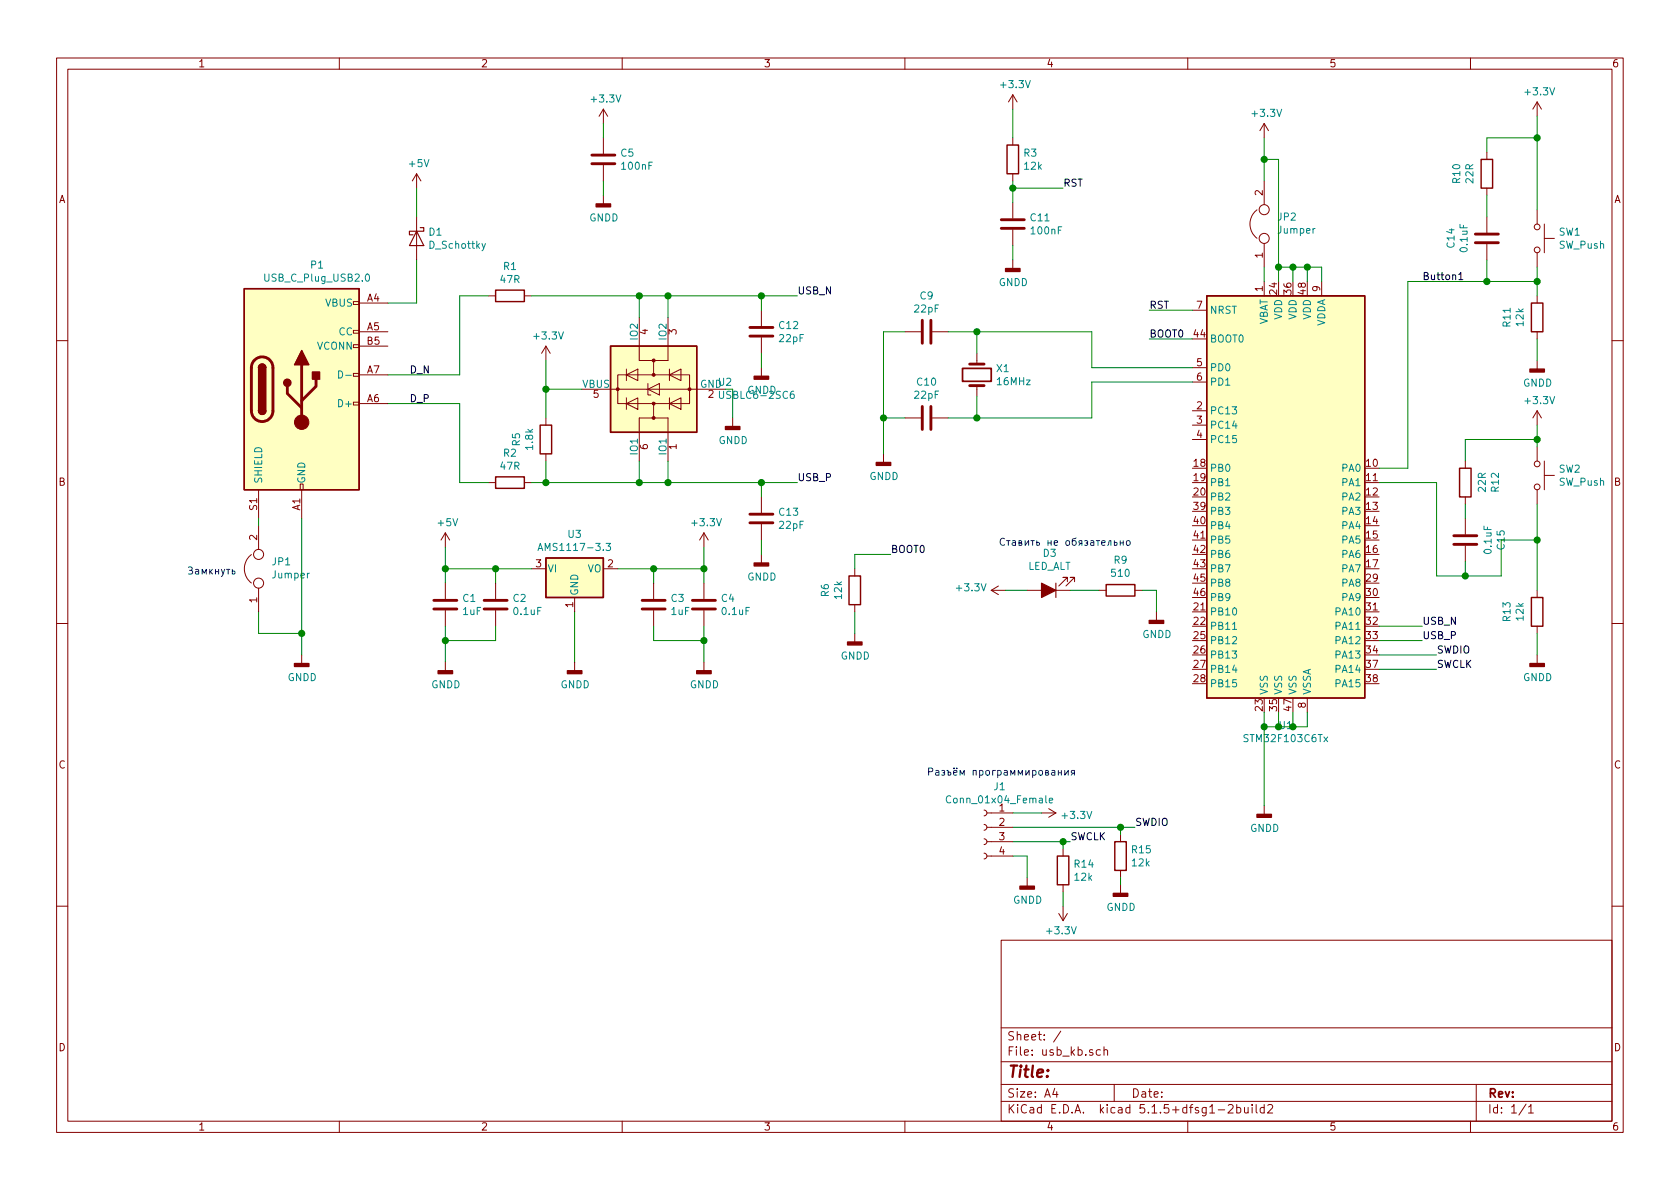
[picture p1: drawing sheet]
<svg xmlns="http://www.w3.org/2000/svg" width="297mm" height="210mm" viewBox="0 0 297 210" stroke-linecap="round" stroke-linejoin="round" font-family="sans-serif">
<g fill="none" stroke="#840000" stroke-width=".18">
<path d="M10 10.3h277v189.9h-277zM12 12.2h273v186.1h-273zM60 10.3v1.9M106.7 19.3l-.8 1.3M106.7 19.3v2.5M106.7 19.3l.7 1.3M110 10.3v1.9M160 10.3v1.9M179.1 16.8v2.5M179.1 16.8l-.8 1.2M179.1 16.8l.7 1.2M210 10.3v1.9"/>
<path d="M260 10.3v1.9M271.8 18v2.6M271.8 18l-.8 1.3M271.8 18l.7 1.3M73.7 30.7l-.8 1.3M73.7 30.7v2.6M73.7 38.3v7.7M73.7 30.7l.7 1.3M106.7 24.4v2.8M106.7 29.2v2.8M106.7 34.5v1.6M179.1 24.4v1.2"/>
<path d="M179.1 30.7v1.3M179.1 35.8v2.8M222.2 37.1a3.2 3.2 0 0 0 0 5M223.5 21.8v2.6M223.5 32v4.2M223.5 21.8l-.7 1.3M223.5 21.8l.8 1.3M262.9 26.9v1.3M262.9 33.3v1.2M262.9 38.3v2.8M271.8 37.1v2.5M273 39.6v5.1"/>
<path d="M62.5 58.4h1v.5h-1zM62.5 53.3h1v.5h-1zM63.5 58.7h5.1M63.5 53.6h5.1M86.4 52.3h1.2M92.7 52.3h1.3M113 56.1v7.6h2.6v2.6M118.1 56.1v7.6h-2.5M134.6 54.9v2.8M134.6 59.7v2.8M160 58.7h2.8M164.8 58.7h2.8"/>
<path d="M179.1 40.6v2.8M179.1 46v1.5M210.8 54.9h2.6M223.5 43v4.2M223.5 49.8v2.5M233.7 49.8v2.5M262.9 43.2v2.8M271.8 44.7v2.5M271.8 52.3v1.3M271.8 58.7v1.2M273 42.2h1.8M10 60.2h2"/>
<path d="M62.5 71.1h1v.5h-1zM62.5 66h1v.5h-1zM62.5 61h1v.5h-1zM63.5 71.4h5.1M63.5 66.3h5.1M63.5 61.2h5.1M96.5 61.2l-.7 1.3M96.5 61.2v2.5M96.5 73.9v1.3M96.5 61.2l.8 1.3M102.9 68.8h25.4M109.2 66.3h12.7v5.1h-12.7z"/>
<path d="M110.7 71.4l2.1-1v2zM110.7 66.3l2.1-1v2zM110.7 65.3v2M110.7 70.4v2M114.6 68.8l2-1v2zM114.6 67.8v2h.5M115.6 71.4v2.5h-2.6v7.6M115.6 73.9h2.5v7.6M118.4 71.4l2-1v2zM118.4 66.3l2-1v2zM118.4 65.3v2M118.4 70.4v2"/>
<path d="M129.5 73.9v1.5M134.6 65v1.5M160 73.9h2.8M164.8 73.9h2.8M172.7 62.5v1.9M172.7 68.2v1.9M210.8 72.6h2.6M210.8 75.2h2.6M210.8 77.7h2.6M210.8 65h2.6M210.8 67.6h2.6M271.8 63.7v1.6"/>
<path d="M271.8 72.6v2.6M271.8 79v2.5M271.8 72.6l-.8 1.3M271.8 72.6l.7 1.3M285 60.2h2M44.4 98.1a3.2 3.2 0 0 0 0 5M45.7 86.6v5.1M45.7 93v4.1M53.1 85.6h.5v1h-.5zM53.3 86.6v5.1M78.7 94.2v2.6M78.7 94.2l-.7 1.3"/>
<path d="M78.7 94.2l.8 1.3M86.4 85.3h1.2M92.7 85.3h1.3M96.5 80.3v1.2M124.5 94.2l-.8 1.3M124.5 94.2v2.6M124.5 94.2l.7 1.3M134.6 87.9v2.8M134.6 92.7v2.8M134.6 98v1.6M156.2 80.3v1.5M259.1 81.5v1.3"/>
<path d="M259.1 87.9v1.2M259.1 91.7v2.8M259.1 96.5v2.8M271.8 86.6v2.5M273 84.1h1.8M273 81.5v5.1M10 110.3h2M45.7 104v4.2M53.3 115.8v1.5M78.7 103.1v2.8M78.7 107.9v2.8M78.7 117.1v1.5"/>
<path d="M87.6 103.1v2.8M87.6 107.9v2.8M94 100.6h2.5M101.6 105.7v2.5M101.6 117.1v1.5M106.7 100.6h2.5M115.6 103.1v2.8M115.6 107.9v2.8M124.5 103.1v2.8M124.5 107.9v2.8M124.5 117.1v1.5M151.1 100.6v1.2"/>
<path d="M151.1 106.9v1.3M151.1 112v1.5M175.3 104.4h2.5M175.3 104.4l1.2 .8M176.5 103.6l-1.2 .8M181.6 104.4h7.6M188.7 102.9v-.8h-.7h.7l-1.5 1.5M190 102.9v-.8h-.8h.8l-1.5 1.5M194.3 104.4h1.3M200.7 104.4h1.2M204.5 108.2v1.5M271.8 104.4v1.3"/>
<path d="M271.8 110.7v1.3M271.8 115.8v1.5M285 110.3h2M231.1 123.4v2.6M174 150.9l.3 .1 .2 .3-.1 .4-.4 .2M174 148.3l.3 .2 .2 .2-.1 .5-.4 .1M174 145.8l.3 .1 .2 .3-.1 .4-.4 .2M174 143.3l.3 .1 .2 .3-.1 .4-.4 .2M174.5 143.8h4.6M174.5 151.4h4.6M174.5 148.8h4.6M174.5 146.3h4.6"/>
<path d="M181.6 155.2v1.5M184.1 143.8h2.6M185.4 143l1.3 .8M186.7 143.8l-1.3 .7M188 150.1v1.3M188 156.5v1.2M198.1 147.6v1.2M198.1 153.9v1.3M198.1 156.5v1.5M223.5 142.5v1.5M10 160.2h2M177 166.3h108v32h-108z"/>
<path d="M187.2 161.5l.8 1.3M188 160.3v2.5M188.7 161.5l-.7 1.3M285 160.2h2M60 198.3v1.9M110 198.3v1.9M160 198.3v1.9M177 194.8h108M177 191.8h108M177 187.8h108M177 181.8h108M186.5 192.5l-.4 1h1"/>
<path d="M186.8 193v1M187.6 182.3l-1.3 2M194.6 185.7l-.5-.1-.3 .3 .1 .6 .2 .1 .5-.1M195.2 185.7l.2-.1 .4 .1v.9M195.2 185.1v1.5M197 191.8v3M210 198.3v1.9M215.4 196.3h1.1M217.2 195.5l.2-.2h.4l.2 .5-.9 1h.9M218.7 195.9l.4-.1 .3 .3-.1 .6h-.6M218.7 195.3v1.5M220 195.8l.1 .9 .3 .1 .3-.1"/>
<path d="M220.7 195.8v1M221.4 195.3v.2M221.4 195.8v1M222.1 195.3v1.3l.2 .2M223.5 195.9l-.4-.1-.3 .3 .1 .6 .2 .1 .4-.1M223.5 195.3v1.5M224.2 195.5l.2-.2h.3l.3 .5-.9 1h.9M260 198.3v1.9M261 191.8v6.5M269.8 195.2l-1.2 2M270.3 195.8l.4-.5v1.5M270.3 196.8h.8"/>
<circle cx="223.5" cy="37.1" r=".89"/>
<circle cx="223.5" cy="42.2" r=".89"/>
<circle cx="271.8" cy="40.1" r=".51"/>
<circle cx="271.8" cy="44.2" r=".51"/>
<circle cx="45.7" cy="98" r=".89"/>
<circle cx="271.8" cy="82" r=".51"/>
<circle cx="271.8" cy="86.1" r=".51"/>
<circle cx="45.7" cy="103.1" r=".89"/>
</g>
<g fill="#840000" stroke="#840000" stroke-width=".25">
<path d="M270.5 65.3h2.5v.5h-2.5z"/>
<path d="M222.2 144h2.6v.5h-2.6z"/>
<path d="M154.9 81.8h2.6v.5h-2.6z"/>
<path d="M270.5 117.3h2.5v.6h-2.5z"/>
<path d="M100.3 118.6h2.6v.5h-2.6z"/>
<path d="M105.4 36.1h2.5v.5h-2.5z"/>
<path d="M52.1 117.3h2.5v.6h-2.5z"/>
<path d="M45.7 72.6h1.3a.63 .63 0 0 1-.6 .7 .63 .63 0 0 1-.7-.7z"/>
<path d="M45.9 64.6a.63 .63 0 0 1 .7-.2 .63 .63 0 0 1 .4 .6h-1.3z"/>
<path d="M45.7 65h1.3v7.6h-1.3z"/>
<path d="M55.2 65.8h1.3v1.3h-1.3z"/>
<path d="M53.3 62l1.3 2.5h-2.5z"/>
<path d="M133.3 99.6h2.6v.5h-2.6z"/>
<path d="M133.3 66.5h2.6v.6h-2.6z"/>
<path d="M177.8 47.5h2.5v.5h-2.5z"/>
<path d="M128.3 75.4h2.5v.5h-2.5z"/>
<path d="M149.9 113.5h2.5v.5h-2.5z"/>
<path d="M203.2 109.7h2.5v.5h-2.5z"/>
<path d="M180.3 156.7h2.6v.5h-2.6z"/>
<path d="M77.5 118.6h2.5v.5h-2.5z"/>
<path d="M123.2 118.6h2.5v.5h-2.5z"/>
<path d="M196.8 158h2.6v.5h-2.6z"/>
<circle cx="50.8" cy="67.7" r=".63"/>
</g>
<g fill="none" stroke="#840000" stroke-width=".51">
<path d="M104.6 29h4.1M104.6 27.4h4.1M177 38.9h4.1M132.6 59.4h4.1M132.6 57.9h4.1M163.1 56.6v4.1M164.6 56.6v4.1M177 40.4h4.1M260.9 42.9h4M260.9 41.4h4M44.9 63.8a1.9 1.9 0 0 1 2.1-.6 1.9 1.9 0 0 1 1.3 1.8v7.6a1.9 1.9 0 0 1-1.9 1.9 1.9 1.9 0 0 1-2-1.9v-7.7l.2-.5zM50.8 68.3v1.3l2.5 2.5"/>
<path d="M53.3 64.5v10.2M55.9 67.1v1.2l-2.6 2.6M163.1 71.9v4M164.6 71.9v4M171.4 64.4h2.6M171.4 68.2h2.6M132.6 92.5h4.1M132.6 90.9h4.1M257 94.7h4.1M257 96.3h4.1M76.7 107.7h4.1M76.7 106.2h4.1"/>
<path d="M85.6 107.7h4.1M85.6 106.2h4.1M113.5 107.7h4.1M113.5 106.2h4.1M122.4 107.7h4.1M122.4 106.2h4.1"/>
</g>
<g fill="#ffffc2" stroke="#ffffc2" stroke-width=".18">
<path d="M107.9 61.2h15.3v15.2h-15.3z"/>
<path d="M213.4 52.3h27.9v71.1h-27.9z"/>
<path d="M43.2 51h20.3v35.6h-20.3z"/>
<path d="M96.5 98.7h10.2v7h-10.2z"/>
</g>
<g fill="none" stroke="#840000" stroke-width=".25">
<path d="M178.1 25.6h2v5.1h-2zM261.9 28.2h2v5.1h-2zM43.2 51h20.3v35.6h-20.3zM87.6 51.3h5.1v2h-5.1zM213.4 52.3h27.9v71.1h-27.9zM270.8 53.6h2v5.1h-2zM45.7 72.6a.63 .63 0 0 0 .7 .7 .63 .63 0 0 0 .6-.7M45.7 65a.63 .63 0 0 1 .7-.6 .63 .63 0 0 1 .6 .6M95.5 75.2h2v5.1h-2zM107.9 61.2h15.3v15.2h-15.3zM87.6 84.3h5.1v2.1h-5.1zM96.5 98.7h10.2v7h-10.2z"/>
<path d="M258.1 82.8h2v5.1h-2zM150.1 101.8h2v5.1h-2zM195.6 103.4h5.1v2h-5.1zM270.8 105.7h2v5h-2zM186.9 151.4h2.1v5.1h-2.1zM197.1 148.8h2v5.1h-2z"/>
</g>
<g fill="#840000" stroke="#840000" stroke-width=".18">
<circle cx="115.6" cy="73.9" r=".25"/>
<circle cx="115.6" cy="71.4" r=".25"/>
<circle cx="121.9" cy="68.8" r=".25"/>
<circle cx="109.2" cy="68.8" r=".25"/>
<circle cx="115.6" cy="66.3" r=".25"/>
<circle cx="115.6" cy="63.7" r=".25"/>
<circle cx="53.3" cy="74.7" r="1.27"/>
</g>
<path d="M64.7 48.6l.2-.1a.67 .67 0 0 1 .4 .6 .67 .67 0 0 1-.4 .6l-.3-.5zM85.8 43.1l-.4 1.1-.2 .1M59.9 65.6a.64 .64 0 0 1 .7 .6 .64 .64 0 0 1-.7 .6zM61.1 66.4h1M127.2 69.2v1l.3 .3 .3-.1 .1-.2v-1M140.3 69.2l-.3 .1a.87 .87 0 0 0 0 1.2l.4-.2v-.5l-.4-.1-.3 .2M95.1 97.4l.4-1.3 .5 1.3M95.2 97h.6M107.2 96.1h.7l-.4 .5 .4 .1v.4l-.2 .3-.5-.2M217.9 111.3h.7M168.1 140.8a.6 .6 0 0 0-.8 .5 .6 .6 0 0 0 .6 .7l.2-.1M185.5 141.5l.6-.1v-.2l-.4-.1-.2 .2 .1 .6h.5" fill="none" stroke="#008484" stroke-width=".18"/>
<path d="M170.2 65.1h5.1v2.3h-5.1z" fill="none" stroke="#840000" stroke-width=".3"/>
<path d="M73.7 40.9l1.2 2.5h-2.5zM74.3 40.3h.6v.6h-2.5v.6h.6M186.7 103.1v2.6" fill="none" stroke="#840000" stroke-width=".2"/>
<path d="M184.1 103.1l2.6 1.3-2.6 1.3z" fill="#840000" stroke="#840000" stroke-width=".2"/>
<g fill="none" stroke="#008400" stroke-width=".18">
<path d="M179.1 19.3v5.1M73.7 33.3v5M106.7 21.8v2.6M106.7 32v2.5M179.1 32v3.8M179.1 33.3h8.9M223.5 24.4v7.6M223.5 28.2h2.6v21.6M262.9 34.5v3.8M271.8 20.6v16.5M271.8 24.4h-8.9v2.5M73.7 46v7.6h-5.1"/>
<path d="M86.4 52.3h-5.1v14h-12.7M94 52.3h47M113 52.3v3.8M118.1 52.3v3.8M134.6 52.3v2.6M160 58.7h-3.8v21.6M167.6 58.7h25.4v6.3h17.8M172.7 58.7v3.8M179.1 43.4v2.6M203.2 59.9h7.6M203.2 54.9h7.6M223.5 47.2v2.6"/>
<path d="M226.1 47.2h7.6v2.6M228.6 47.2v2.6M231.1 47.2v2.6M262.9 46v3.8M271.8 47.2v5.1M271.8 59.9v3.8M271.8 49.8h-22.9v33h-5.1M68.6 71.4h12.7v13.9h5.1M96.5 63.7v10.2M96.5 68.8h6.4M129.5 68.8v5.1M134.6 62.5v2.5"/>
<path d="M156.2 73.9h3.8M172.7 70.1v3.8M210.8 67.6h-17.8v6.3h-25.4M271.8 75.2v3.8M271.8 77.7h-12.7v3.8M45.7 91.7v1.3M53.3 91.7v24.1M78.7 96.8v6.3M94 85.3h47M96.5 81.5v3.8M113 81.5v3.8M118.1 81.5v3.8"/>
<path d="M124.5 96.8v6.3M134.6 85.3v2.6M134.6 95.5v2.5M157.5 98h-6.4v2.6M243.8 85.3h10.2v16.5h11.4v-6.3h6.4M259.1 89.1v2.6M259.1 99.3v2.5M271.8 89.1v15.3M45.7 108.2v3.8h7.6M78.7 110.7v6.4M78.7 100.6h15.3M87.6 110.7v2.6h-8.9"/>
<path d="M87.6 100.6v2.5M101.6 108.2v8.9M109.2 100.6h15.3M115.6 110.7v2.6h8.9M115.6 100.6v2.5M124.5 110.7v6.4M151.1 108.2v3.8M177.8 104.4h3.8M189.2 104.4h5.1M201.9 104.4h2.6v3.8M243.8 115.8h10.2M243.8 118.4h10.2"/>
<path d="M243.8 110.7h7.7M243.8 113.3h7.7M271.8 112v3.8M223.5 126v16.5M226.1 126v2.5h-2.6M228.6 126v2.5h2.5v-2.5M179.1 146.3h21.6M179.1 148.8h10.1M179.1 143.8h5M179.1 151.4h2.5v3.8M188 148.8v1.3M188 157.7v2.6"/>
<path d="M198.1 146.3v1.3M198.1 155.2v1.3"/>
</g>
<path d="M257.9 48.5l.4-.3v1.2M257.9 49.4h.7" fill="none" stroke="#000" stroke-width=".18"/>
<g fill="none" stroke="#0000c2" stroke-width=".18">
<path d="M177.6 95.3a.6 .6 0 0 0-.8 .4 .6 .6 0 0 0 .6 .7l.2-.1M178 95.6h.6M178.3 95.6v.8M179 95.7h.5l.1 .7M179.6 95.9l-.5 .1-.2 .1 .1 .3h.6M180.2 96h.4v-.3l-.4-.1v.8h.3l.2-.2-.2-.2M181.3 95.6v.8l.6-.8v.8M182.3 95.6h.6M182.6 95.6v.8M183.3 95.6v.8h.4v-.4l-.4-.1M185.3 96h.6M185.3 95.6v.8"/>
<path d="M185.9 95.6v.8M186.4 96l.6-.1-.1-.2-.3-.1-.2 .2 .1 .6h.4M188.6 95.7l.3-.1 .2 .1-.1 .7h-.3l-.3-.2zM190.3 95.1l-.6 .2-.1 .2v.7l.2 .2h.3l.2-.2-.2-.5-.3-.1-.2 .1M191.1 96.1l-.3 .3M191.3 96.1l-.5-.1v-.3l.5-.1v.8M191.8 95.7l.3-.1 .2 .2-.2 .2 .2 .2v.2h-.5M192 96h.1M192.9 95.7h.4l.1 .7M193.4 95.9l-.4 .1-.2 .1 .1 .3h.5M193.8 95.6h.6M194.1 95.6v.8"/>
<path d="M194.8 96l.6-.1v-.2l-.4-.1-.2 .2 .1 .6h.5M195.8 96.4l.4-.8h.2v.8M197 95.6v.8h.5v-.4l-.5-.1M198.1 96h.5M198.1 95.6v.8M198.6 95.6v.8M199.3 95.7l.3-.1 .2 .2-.1 .6h-.3l-.2-.1zM33.3 100.3l.5-.1 .1 .2 .1 .2-.2 .3 .3 .2-.2 .4h-.6M33.5 100.9h.3M34.6 100.7h.5v.8M35.1 101h-.4l-.2 .2 .1 .3h.5M35.7 101.5v-.8l.4 .6 .4-.6v.8"/>
<path d="M37.1 100.7v.8M37.2 101l.4 .5M37.6 100.7l-.5 .5M38.1 101.1h.6M38.1 100.7v.8M38.7 100.7v.8M39.1 100.7l.3 .8M39.7 100.7l-.4 1.1-.2 .1M40 100.7h.6M40.3 100.7v.8M41.1 100.7v.8h.4v-.5h-.4M164.2 136.5l.7-.1v-.5l-.7-.1v1.3"/>
<path d="M165.5 136.3h.4l.1 .8M166 136.5l-.4 .1-.2 .2 .1 .2h.5M166.5 136.3l.4-.1 .1 .2-.1 .2 .1 .2v.2h-.5M166.7 136.6h.2M167.4 136.2h.2v.9l.5-.1v-.4l-.5-.1M168.6 136.6l.6-.1v-.2l-.4-.1-.2 .2 .1 .6h.5M168.7 135.8v.1M169.2 135.8v.1M169.7 137.1v-.9l.4 .7 .4-.7v.9M172.1 137.1v-.9h.5v.9M173.2 136.3l.4-.1 .2 .3-.1 .5h-.5M173.2 136.2v1.3"/>
<path d="M174.3 136.4l.2-.2 .4 .2 .1 .4-.2 .2-.3 .1-.2-.1zM176 136.2h-.5v.9M176.4 136.3l.4-.1 .2 .3-.1 .5h-.5M176.4 136.2v1.3M177.6 136.3h.5v.8M178.1 136.5l-.4 .1-.2 .2 .2 .3 .4-.1M178.7 137.1v-.9l.4 .7 .3-.7v.9M180 137.1v-.9l.4 .7 .4-.7v.9M181.4 136.2v.9l.6-.9v.9M182.6 136.3l.4-.1 .2 .3-.1 .5h-.5M182.6 136.2v1.3M183.7 136.4l.2-.2 .3 .1 .1 .2-.1 .5-.3 .1-.2-.1z"/>
<path d="M184.9 136.6h.4v-.3l-.4-.1v.9h.3l.2-.3-.2-.2M186 136.3h.5v.8M186.5 136.5l-.4 .1-.2 .2 .2 .3 .4-.1M187.1 136.6h.6M187.1 136.2v.9M187.7 136.2v.9M188.3 136.2v.9l.6-.9v.9M189.7 136.7l-.3 .4M190 136.7l-.5-.1v-.3l.5-.1v.9"/>
</g>
<g fill="#008400" stroke="#008400" stroke-width=".25">
<circle cx="113" cy="85.3" r=".51"/>
<circle cx="228.6" cy="47.2" r=".51"/>
<circle cx="231.1" cy="47.2" r=".51"/>
<circle cx="96.5" cy="68.8" r=".51"/>
<circle cx="228.6" cy="128.5" r=".51"/>
<circle cx="226.1" cy="128.5" r=".51"/>
<circle cx="223.5" cy="128.5" r=".51"/>
<circle cx="156.2" cy="73.9" r=".51"/>
<circle cx="226.1" cy="47.2" r=".51"/>
<circle cx="53.3" cy="112" r=".51"/>
<circle cx="124.5" cy="100.6" r=".51"/>
<circle cx="118.1" cy="85.3" r=".51"/>
<circle cx="124.5" cy="113.3" r=".51"/>
<circle cx="115.6" cy="100.6" r=".51"/>
<circle cx="87.6" cy="100.6" r=".51"/>
<circle cx="78.7" cy="100.6" r=".51"/>
<circle cx="78.7" cy="113.3" r=".51"/>
<circle cx="134.6" cy="52.3" r=".51"/>
<circle cx="198.1" cy="146.3" r=".51"/>
<circle cx="259.1" cy="101.8" r=".51"/>
<circle cx="271.8" cy="95.5" r=".51"/>
<circle cx="188" cy="148.8" r=".51"/>
<circle cx="271.8" cy="77.7" r=".51"/>
<circle cx="262.9" cy="49.8" r=".51"/>
<circle cx="271.8" cy="24.4" r=".51"/>
<circle cx="271.8" cy="49.8" r=".51"/>
<circle cx="118.1" cy="52.3" r=".51"/>
<circle cx="134.6" cy="85.3" r=".51"/>
<circle cx="96.5" cy="85.3" r=".51"/>
<circle cx="179.1" cy="33.3" r=".51"/>
<circle cx="172.7" cy="73.9" r=".51"/>
<circle cx="172.7" cy="58.7" r=".51"/>
<circle cx="113" cy="52.3" r=".51"/>
<circle cx="223.5" cy="28.2" r=".51"/>
</g>
<text font-size="2.8" fill="#840000" x="178" y="190.5">Title:</text>
<g font-size="2.1" fill="#840000">
<text x="178" y="184">Sheet: /</text>
<text x="178" y="186.7">File: usb_kb.sch</text>
<text x="178" y="196.9">KiCad E.D.A. kicad 5.1.5+dfsg1-2build2</text>
<text x="178" y="194.1">Size: A4</text>
<text x="200" y="194.1">Date:</text>
<text x="263" y="194.1">Rev:</text>
<text x="263" y="196.9">Id: 1/1</text>
</g>
<g font-size="1.8" fill="#840000">
<text x="35" y="11.9">1</text>
<text x="85" y="11.9">2</text>
<text x="135" y="11.9">3</text>
<text x="185" y="11.9">4</text>
<text x="235" y="11.9">5</text>
<text x="285" y="11.9">6</text>
<text x="10.4" y="35.9">A</text>
<text x="223.3" y="34.6" transform="rotate(-90 223.3 34.6)">2</text>
<text x="285.4" y="35.9">A</text>
<text x="223.3" y="45.6" transform="rotate(-90 223.3 45.6)">1</text>
<text x="64.9" y="53.3">A4</text>
<text x="223.3" y="51.5" transform="rotate(-90 223.3 51.5)">1</text>
<text x="225.8" y="52" transform="rotate(-90 225.8 52)">24</text>
<text x="228.3" y="52" transform="rotate(-90 228.3 52)">36</text>
<text x="230.9" y="52" transform="rotate(-90 230.9 52)">48</text>
<text x="233.4" y="51.5" transform="rotate(-90 233.4 51.5)">9</text>
<text x="64.9" y="58.4">A5</text>
<text x="114.6" y="59.2" transform="rotate(-90 114.6 59.2)">4</text>
<text x="119.6" y="59.2" transform="rotate(-90 119.6 59.2)">3</text>
<text x="211.1" y="59.7">44</text>
<text x="211.6" y="54.6">7</text>
<text x="64.9" y="61">B5</text>
<text x="211.6" y="64.8">5</text>
<text x="64.9" y="71.1">A6</text>
<text x="64.9" y="66">A7</text>
<text x="104.9" y="70.4">5</text>
<text x="125.2" y="70.4">2</text>
<text x="211.6" y="67.3">6</text>
<text x="211.6" y="72.4">2</text>
<text x="211.6" y="74.9">3</text>
<text x="211.6" y="77.5">4</text>
<text x="114.6" y="79.5" transform="rotate(-90 114.6 79.5)">6</text>
<text x="119.6" y="79.5" transform="rotate(-90 119.6 79.5)">1</text>
<text x="211.1" y="82.5">18</text>
<text x="241.6" y="82.5">10</text>
<text x="10.4" y="85.9">B</text>
<text x="211.1" y="85.1">19</text>
<text x="211.1" y="87.6">20</text>
<text x="241.6" y="85.1">11</text>
<text x="241.6" y="87.6">12</text>
<text x="285.4" y="85.9">B</text>
<text x="45.5" y="95.5" transform="rotate(-90 45.5 95.5)">2</text>
<text x="45.5" y="90.2" transform="rotate(-90 45.5 90.2)">S1</text>
<text x="53.1" y="90.3" transform="rotate(-90 53.1 90.3)">A1</text>
<text x="211.1" y="90.2">39</text>
<text x="211.1" y="92.7">40</text>
<text x="211.1" y="95.2">41</text>
<text x="241.6" y="90.2">13</text>
<text x="241.6" y="92.7">14</text>
<text x="241.6" y="95.2">15</text>
<text x="94.8" y="100.3">3</text>
<text x="107.5" y="100.3">2</text>
<text x="211.1" y="97.8">42</text>
<text x="211.1" y="100.3">43</text>
<text x="241.6" y="97.8">16</text>
<text x="241.6" y="100.3">17</text>
<text x="45.5" y="106.6" transform="rotate(-90 45.5 106.6)">1</text>
<text x="101.3" y="107.4" transform="rotate(-90 101.3 107.4)">1</text>
<text x="211.1" y="107.9">21</text>
<text x="211.1" y="102.9">45</text>
<text x="211.1" y="105.4">46</text>
<text x="241.6" y="107.9">31</text>
<text x="241.6" y="102.9">29</text>
<text x="241.6" y="105.4">30</text>
<text x="211.1" y="110.5">22</text>
<text x="211.1" y="113">25</text>
<text x="241.6" y="110.5">32</text>
<text x="241.6" y="113">33</text>
<text x="211.1" y="115.6">26</text>
<text x="211.1" y="118.1">27</text>
<text x="241.6" y="115.6">34</text>
<text x="241.6" y="118.1">37</text>
<text x="211.1" y="120.6">28</text>
<text x="223.3" y="125.7" transform="rotate(-90 223.3 125.7)">23</text>
<text x="225.8" y="125.7" transform="rotate(-90 225.8 125.7)">35</text>
<text x="228.3" y="125.7" transform="rotate(-90 228.3 125.7)">47</text>
<text x="230.9" y="125.2" transform="rotate(-90 230.9 125.2)">8</text>
<text x="241.6" y="120.6">38</text>
<text x="10.4" y="135.9">C</text>
<text x="285.4" y="135.9">C</text>
<text x="176.7" y="143.5">1</text>
<text x="176.7" y="146">2</text>
<text x="176.7" y="148.6">3</text>
<text x="176.7" y="151.1">4</text>
<text x="10.4" y="185.9">D</text>
<text x="285.4" y="185.9">D</text>
<text x="35" y="199.9">1</text>
<text x="85" y="199.9">2</text>
<text x="135" y="199.9">3</text>
<text x="185" y="199.9">4</text>
<text x="235" y="199.9">5</text>
<text x="285" y="199.9">6</text>
</g>
<g font-size="1.8" fill="#008484">
<text x="177.1" y="15.6">+3.3V</text>
<text x="269.8" y="16.9">+3.3V</text>
<text x="104.7" y="18.1">+3.3V</text>
<text x="221.6" y="20.7">+3.3V</text>
<text x="72.4" y="29.6">+5V</text>
<text x="109.8" y="27.7">C5</text>
<text x="181.1" y="27.7">R3</text>
<text x="110.1" y="30">100nF</text>
<text x="181.2" y="30">12k</text>
<text x="258.2" y="32.4" transform="rotate(-90 258.2 32.4)">R10</text>
<text x="260.5" y="32.4" transform="rotate(-90 260.5 32.4)">22R</text>
<text x="75.9" y="41.7">D1</text>
<text x="104.2" y="39.2">GNDD</text>
<text x="182.3" y="39.1">C11</text>
<text x="182.4" y="41.4">100nF</text>
<text x="226" y="39">JP2</text>
<text x="226" y="41.3">Jumper</text>
<text x="275.6" y="41.7">SW1</text>
<text x="55" y="47.5">P1</text>
<text x="76" y="44">D_Schottky</text>
<text x="89.1" y="47.7">R1</text>
<text x="257.2" y="43.8" transform="rotate(-90 257.2 43.8)">C14</text>
<text x="259.5" y="44.4" transform="rotate(-90 259.5 44.4)">0.1uF</text>
<text x="275.7" y="44">SW_Push</text>
<text x="47.1" y="49.8">USB_C_Plug_USB2.0</text>
<text x="88.5" y="50.1">47R</text>
<text x="162.7" y="53">C9</text>
<text x="176.6" y="50.6">GNDD</text>
<text x="57.6" y="54.2">VBUS</text>
<text x="59.9" y="59.3">CC</text>
<text x="137.8" y="58.2">C12</text>
<text x="161.8" y="55.3">22pF</text>
<text x="213.9" y="55.5">NRST</text>
<text x="224.2" y="57.7" transform="rotate(-90 224.2 57.7)">VBAT</text>
<text x="226.7" y="56.6" transform="rotate(-90 226.7 56.6)">VDD</text>
<text x="229.2" y="56.6" transform="rotate(-90 229.2 56.6)">VDD</text>
<text x="231.8" y="56.6" transform="rotate(-90 231.8 56.6)">VDD</text>
<text x="234.3" y="57.8" transform="rotate(-90 234.3 57.8)">VDDA</text>
<text x="267.1" y="57.8" transform="rotate(-90 267.1 57.8)">R11</text>
<text x="269.4" y="57.6" transform="rotate(-90 269.4 57.6)">12k</text>
<text x="56.1" y="61.8">VCONN</text>
<text x="94.6" y="60">+3.3V</text>
<text x="112.8" y="60.1" transform="rotate(-90 112.8 60.1)">IO2</text>
<text x="117.9" y="60.1" transform="rotate(-90 117.9 60.1)">IO2</text>
<text x="137.9" y="60.5">22pF</text>
<text x="176.3" y="65.8">X1</text>
<text x="213.9" y="60.6">BOOT0</text>
<text x="213.9" y="65.7">PD0</text>
<text x="103" y="68.6">VBUS</text>
<text x="127.8" y="70.5">USBLC6-2SC6</text>
<text x="132.1" y="69.6">GNDD</text>
<text x="161.8" y="70.5">22pF</text>
<text x="162.2" y="68.2">C10</text>
<text x="176.4" y="68.1">16MHz</text>
<text x="213.9" y="68.2">PD1</text>
<text x="269.3" y="68.4">GNDD</text>
<text x="269.8" y="71.5">+3.3V</text>
<text x="60.2" y="72">D+</text>
<text x="213.9" y="73.3">PC13</text>
<text x="213.9" y="75.8">PC14</text>
<text x="88.5" y="83.1">47R</text>
<text x="89.1" y="80.8">R2</text>
<text x="91.9" y="78.8" transform="rotate(-90 91.9 78.8)">R5</text>
<text x="94.3" y="79.4" transform="rotate(-90 94.3 79.4)">1.8k</text>
<text x="112.8" y="80.4" transform="rotate(-90 112.8 80.4)">IO1</text>
<text x="117.9" y="80.4" transform="rotate(-90 117.9 80.4)">IO1</text>
<text x="127.1" y="78.5">GNDD</text>
<text x="213.9" y="83.4">PB0</text>
<text x="213.9" y="78.4">PC15</text>
<text x="237.4" y="83.4">PA0</text>
<text x="275.6" y="83.6">SW2</text>
<text x="46.4" y="85.6" transform="rotate(-90 46.4 85.6)">SHIELD</text>
<text x="54" y="85.6" transform="rotate(-90 54 85.6)">GND</text>
<text x="153.7" y="84.9">GNDD</text>
<text x="213.9" y="86">PB1</text>
<text x="213.9" y="88.5">PB2</text>
<text x="237.4" y="86">PA1</text>
<text x="237.4" y="88.5">PA2</text>
<text x="262.7" y="86.9" transform="rotate(-90 262.7 86.9)">22R</text>
<text x="265" y="86.9" transform="rotate(-90 265 86.9)">R12</text>
<text x="275.7" y="85.9">SW_Push</text>
<text x="77.5" y="93.1">+5V</text>
<text x="100.5" y="95.1">U3</text>
<text x="122.5" y="93.1">+3.3V</text>
<text x="137.8" y="91.2">C13</text>
<text x="137.9" y="93.5">22pF</text>
<text x="213.9" y="91.1">PB3</text>
<text x="213.9" y="93.6">PB4</text>
<text x="237.4" y="91.1">PA3</text>
<text x="237.4" y="93.6">PA4</text>
<text x="48.2" y="100">JP1</text>
<text x="96.1" y="97.4">AMS1117-3.3</text>
<text x="96.8" y="101.2">VI</text>
<text x="103.9" y="101.2">VO</text>
<text x="181.6" y="100.8">LED_ALT</text>
<text x="184.5" y="98.5">D3</text>
<text x="197" y="99.7">R9</text>
<text x="213.9" y="96.1">PB5</text>
<text x="213.9" y="98.7">PB6</text>
<text x="213.9" y="101.2">PB7</text>
<text x="237.4" y="96.1">PA5</text>
<text x="237.4" y="98.7">PA6</text>
<text x="237.4" y="101.2">PA7</text>
<text x="263.7" y="97.8" transform="rotate(-90 263.7 97.8)">0.1uF</text>
<text x="266" y="97.1" transform="rotate(-90 266 97.1)">C15</text>
<text x="48.2" y="102.3">Jumper</text>
<text x="81.9" y="106.4">C1</text>
<text x="90.8" y="106.4">C2</text>
<text x="102.2" y="105.4" transform="rotate(-90 102.2 105.4)">GND</text>
<text x="118.7" y="106.4">C3</text>
<text x="127.6" y="106.4">C4</text>
<text x="132.1" y="102.7">GNDD</text>
<text x="146.6" y="105.5" transform="rotate(-90 146.6 105.5)">R6</text>
<text x="148.9" y="105.9" transform="rotate(-90 148.9 105.9)">12k</text>
<text x="169.3" y="104.6">+3.3V</text>
<text x="196.6" y="102">510</text>
<text x="213.9" y="103.8">PB8</text>
<text x="213.9" y="106.3">PB9</text>
<text x="237.4" y="103.8">PA8</text>
<text x="237.4" y="106.3">PA9</text>
<text x="81.9" y="108.8">1uF</text>
<text x="90.9" y="108.8">0.1uF</text>
<text x="118.7" y="108.8">1uF</text>
<text x="127.8" y="108.8">0.1uF</text>
<text x="202" y="112.8">GNDD</text>
<text x="213.9" y="108.8">PB10</text>
<text x="213.9" y="111.4">PB11</text>
<text x="213.9" y="113.9">PB12</text>
<text x="236.4" y="108.8">PA10</text>
<text x="236.4" y="111.4">PA11</text>
<text x="236.4" y="113.9">PA12</text>
<text x="267.1" y="109.8" transform="rotate(-90 267.1 109.8)">R13</text>
<text x="269.4" y="109.7" transform="rotate(-90 269.4 109.7)">12k</text>
<text x="148.6" y="116.6">GNDD</text>
<text x="213.9" y="116.5">PB13</text>
<text x="213.9" y="119">PB14</text>
<text x="236.4" y="116.5">PA13</text>
<text x="236.4" y="119">PA14</text>
<text x="50.9" y="120.4">GNDD</text>
<text x="76.3" y="121.7">GNDD</text>
<text x="99.1" y="121.7">GNDD</text>
<text x="122" y="121.7">GNDD</text>
<text x="213.9" y="121.5">PB15</text>
<text x="224.2" y="122.9" transform="rotate(-90 224.2 122.9)">VSS</text>
<text x="226.7" y="122.9" transform="rotate(-90 226.7 122.9)">VSS</text>
<text x="229.2" y="122.9" transform="rotate(-90 229.2 122.9)">VSS</text>
<text x="231.8" y="122.9" transform="rotate(-90 231.8 122.9)">VSSA</text>
<text x="236.4" y="121.5">PA15</text>
<text x="269.3" y="120.4">GNDD</text>
<text x="220.3" y="131.2">STM32F103C6Tx</text>
<text x="168" y="142.1">Conn_01x04_Female</text>
<text x="175.8" y="139.7">J1</text>
<text x="188" y="144.8">+3.3V</text>
<text x="221" y="147.1">GNDD</text>
<text x="190" y="153.4">R14</text>
<text x="190.1" y="155.7">12k</text>
<text x="200.2" y="150.9">R15</text>
<text x="200.2" y="153.2">12k</text>
<text x="179.1" y="159.8">GNDD</text>
<text x="195.6" y="161.1">GNDD</text>
<text x="185.2" y="165.2">+3.3V</text>
</g>
<g font-size="1.8">
<text x="188" y="33">RST</text>
<text x="141" y="52.1">USB_N</text>
<text x="251.5" y="49.5">Button1</text>
<text x="203.2" y="54.6">RST</text>
<text x="203.2" y="59.7">BOOT0</text>
<text x="72.4" y="66">D_N</text>
<text x="72.4" y="71.1">D_P</text>
<text x="141" y="85.1">USB_P</text>
<text x="157.5" y="97.8">BOOT0</text>
<text x="251.5" y="110.5">USB_N</text>
<text x="251.5" y="113">USB_P</text>
<text x="254" y="118.1">SWCLK</text>
<text x="254" y="115.6">SWDIO</text>
<text x="189.2" y="148.6">SWCLK</text>
<text x="200.7" y="146">SWDIO</text>
</g>
<g font-size="1.8" fill="#008400">
<text x="123.8" y="68.6">GNDU2</text>
<text x="226.2" y="128.9">U1</text>
</g>
</svg>
